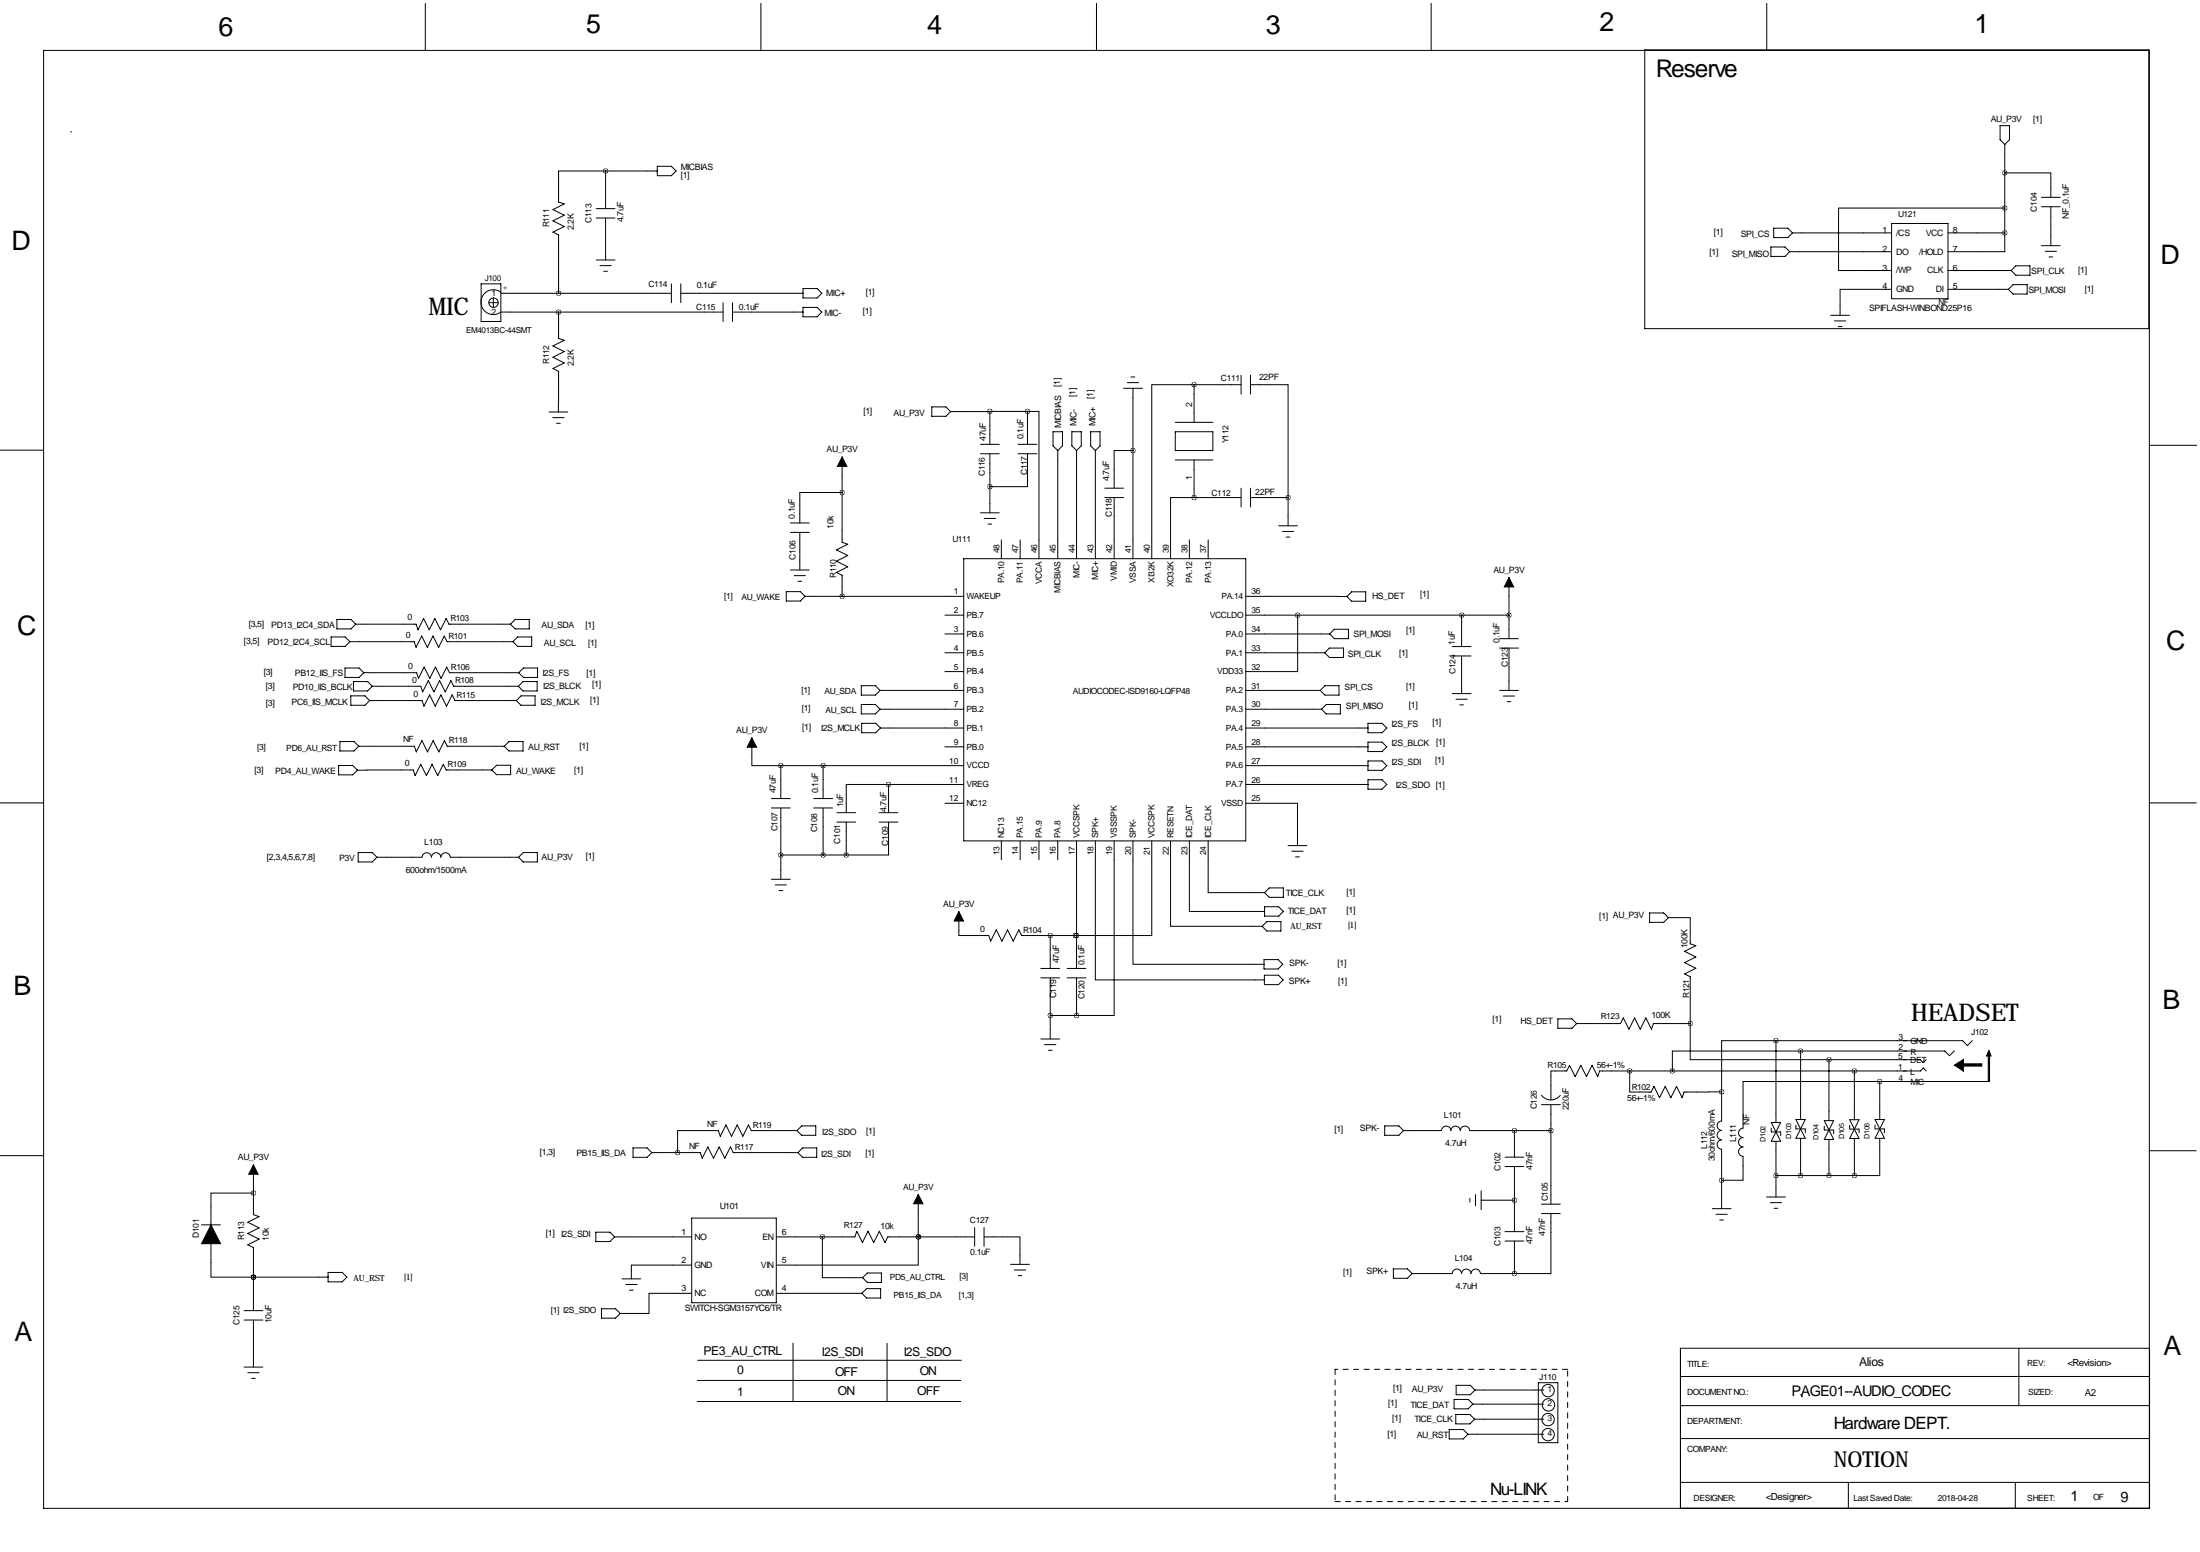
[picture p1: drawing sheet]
<svg xmlns="http://www.w3.org/2000/svg" width="594mm" height="419mm" viewBox="0 0 594 419" stroke-linecap="round" stroke-linejoin="round" font-family="sans-serif">
<g fill="none" stroke="#000" stroke-width=".27">
<path d="M11.8 13.6h568.9v393.7h-568.9zM114.9 .9v12.7M205.6 .9v12.7M296.3 .9v12.7M386.7 .9v12.7M444.4 13.5h136.2v75.2h-136.2zM477.4 .9v12.7M19.1 35.6h.1M540.4 33.9h2.6v3.8l-1.3 1.3-1.3-1.3zM541.7 39v23.9M161.1 58.9h5.1M161.1 56.3h5.1"/>
<path d="M163.6 46.2h-12.7v8.4l1.6 .5-3.1 1.5 3.1 1.5-3.1 1.5 3.1 1.6-3.1 1.5 1.5 .7v15.8M163.6 46.2v10.1M163.6 58.9v11.3M163.6 46.2h14M177.6 44.9h3.8l1.3 1.3-1.3 1.2h-3.8zM541.7 56.2h-44.9v16.9h14.3M541.7 46.7h12.4v6.6M551.6 55.8h5.1M551.6 53.3h5.1M554.1 55.8v10.5M130 76.7h5.3v10.1h-5.3zM135.3 78.9a3.4 3.4 0 0 0-4.5 .4 3.4 3.4 0 0 0 0 4.5 3.4 3.4 0 0 0 4.5 .5"/>
<path d="M135.3 79.2h46.1M161.1 70.2h5.1M162.1 71.7h3.1M163.1 73.3h1M181.4 76.7v5M183.9 79.2h33.1M183.9 76.7v5M217 77.9h3.8l1.2 1.3-1.2 1.3h-3.8zM478.5 66.7h3.8l1.3 1.3-1.3 1.2h-3.8zM479.2 61.6h3.9l1.2 1.3-1.2 1.3h-3.9zM483.6 68h27.5M484.3 62.9h26.8"/>
<path d="M511.1 78.1h-13.9v7M511.1 60.4h15.2v20.3h-15.2zM526.3 62.9h15.4M526.3 78.1h16.3M526.3 73.1h17.1M541.7 62.9v5.1h-15.4M543.9 76.9h3.8v2.5h-3.8l-1.3-1.3zM544.7 71.8h3.8v2.5h-3.8l-1.3-1.2zM551.6 66.3h5.1M552.6 67.9h3.1M553.6 69.4h1M132 81.7h2.6"/>
<path d="M133.3 80.5v2.5M135.3 84.3h60.1M150.9 84.3v7.1l1.6 .5-3.1 1.5 3.1 1.5-3.1 1.6 3.1 1.5-3.1 1.5 1.5 .8v11M195.4 81.7v5.1M197.9 84.3h19.1M197.9 81.7v5.1M217 83h3.8l1.2 1.3-1.2 1.2h-3.8zM494.6 85.1h5.1M495.7 86.7h3M496.7 88.2h1M148.3 111.3h5.1M149.4 112.8h3"/>
<path d="M150.4 114.3h1M251.8 109.9h3.8l1.2 1.3-1.2 1.2h-3.8zM264.9 120h5.1M267.5 111.1l-10.7 .1M267.5 111.1v8.9M267.5 111.1h10.1M275.1 120h5.1M277.6 111.1h3.1v39.8M277.6 111.1v8.9M284.5 116.6h2.6v3.8l-1.3 1.3-1.3-1.3zM289.6 116.6h2.6v3.8l-1.3 1.3-1.3-1.3zM294.7 116.6h2.5v3.8l-1.2 1.3-1.3-1.3z"/>
<path d="M303.6 104.9h5.1M304.6 103.3h3M305.6 101.8h1M306.1 104.9v46M317.6 116.6h10.1v5.1h-10.1zM317.6 114h10.1M322.6 103.9h-11.4v47M322.6 103.9v10.1M322.6 103.9h12.7M335.3 101.3v5.1M337.9 103.9h10.1v30.5M337.9 101.3v5.1"/>
<path d="M-.1 121.6h11.9M227.5 133h-11.4v8.2M227.5 123.4v23.1l1.6 .5-3.1 1.5 3.1 1.5-3.1 1.5 3.1 1.6-3.1 1.5 1.5 .7v5.7M264.9 122.5h5.1M264.9 138.5h5.1M267.5 122.5v16M275.1 122.5h5.1M277.6 122.5v8.9h-10.1M285.8 121.7v29.2M290.9 121.7v29.2M296 121.7v29.2M298.5 134.4h5.1"/>
<path d="M298.5 131.8h5.1M301 134.4v16.5M306.1 121.7h-5.1v10.1M317.6 124.2h10.1M322.6 134.4h-6.3v16.5M322.6 124.2v10.2M322.6 134.4h12.7M335.3 131.8v5.1M337.9 131.8v5.1M337.9 134.4h10.1M348 134.4v7.6M580.8 120.2h12.7"/>
<path d="M212.4 159.8h3.9l1.2 1.2-1.2 1.3h-3.9zM213.6 143.8h5M213.6 141.2h5M213.6 153.9h5M214.6 155.4h3M215.6 157h1M216.1 143.8v10.1M260.4 150.9h76.2v76.2h-76.2zM265.9 140h3.1M267 141.5h1M270.6 145.8v5.1M275.6 145.8v5.1"/>
<path d="M321.4 145.8v5.1M326.4 145.8v5.1M345.5 142h5.1M346.5 143.5h3.1M347.5 145h1M365.2 159.8h3.8v2.6h-3.8l-1.3-1.3zM407.7 156v16.5M89.5 172h3.8l1.2 1.3-1.2 1.2h-3.8zM91 167.3h3.8l1.3 1.3-1.3 1.2h-3.8zM94.5 173.3h17.4l.5 1.5 1.5-3 1.6 3 1.5-3 1.5 3 1.5-3 .8 1.5h17.8M96.1 168.6h16.3l.5 1.5 1.6-3.1 1.5 3.1 1.5-3.1 1.5 3.1 1.5-3.1 .8 1.6h16.6M137.9 168.6l1.3-1.3h3.8v2.5h-3.8z"/>
<path d="M139.9 172h3.8v2.5h-3.8l-1.3-1.2zM217.5 161h42.9M255.3 166.1h5.1M255.3 171.2h5.1M255.3 176.3h5.1M336.6 161l27.3 .1M336.6 166.1h71.1M336.6 171.2h22.7M336.6 176.3h21.3M350.6 166.1v15.3h-14M357.9 176.3l1.3-1.3h3.8v2.5h-3.8zM360.5 169.9h3.8v2.6h-3.8l-1.2-1.3z"/>
<path d="M392.4 177.1h5.1M392.4 174.6h5.1M394.9 177.1v10.2M395 166.1l-.1 8.5M405.2 175h5.1M405.2 172.5h5.1M407.7 175v11.4M93.2 180.4h3.8l1.3 1.3-1.3 1.2h-3.8zM94.8 187.9h3.8l1.3 1.3-1.3 1.2h-3.8zM95.5 184h3.8l1.3 1.3-1.3 1.3h-3.8zM98.3 181.7h14.3l.5 1.5 1.5-3.1 1.5 3.1 1.6-3.1 1.5 3.1 1.5-3.1 .8 1.6h18.7M99.9 189.2h14.1l.6 1.5 1.5-3 1.5 3 1.5-3 1.5 3 1.6-3 .7 1.5h16.6"/>
<path d="M100.6 185.3h13.1l.5 1.5 1.5-3 1.5 3 1.6-3 1.5 3 1.5-3 .8 1.5h17.5M140.2 181.7l1.2-1.3h3.8v2.5h-3.8zM140.8 187.9h3.8v2.5h-3.8l-1.3-1.2zM141.3 184h3.8v2.6h-3.8l-1.2-1.3zM203.1 199.2v7.6h7.9M232.7 185.2h3.8l1.3 1.2-1.3 1.3h-3.8zM232.7 190.2h3.8l1.3 1.3-1.3 1.3h-3.8zM232.8 195.3h3.8l1.3 1.3-1.3 1.3h-3.8zM237.8 186.4h22.6M237.8 191.5h22.6M237.9 196.6h22.5M255.3 181.4h5.1"/>
<path d="M336.6 186.4h20.1M336.6 191.5h20.5M336.6 196.6h33M358 185.2h3.8v2.5h-3.8l-1.3-1.3zM358.3 190.2h3.9v2.6h-3.9l-1.2-1.3zM369.6 195.3h3.8l1.3 1.3-1.3 1.3h-3.8zM392.4 187.3h5.1M393.4 188.8h3M394.4 190.3h1M405.2 186.4h5.1M406.2 188h3M407.2 189.5h1"/>
<path d="M-.1 216.8h11.9M91.5 206.7h3.8l1.3 1.3-1.3 1.2h-3.8zM91.8 200.3h3.9l1.2 1.2-1.2 1.3h-3.9zM96.9 201.5h15.1l.5 1.5 1.5-3 1.5 3 1.5-3 1.6 3 1.5-3 .8 1.5h15.3M132.9 207.9h-12.4l-.7-1.5-1.5 3-1.6-3-1.5 3-1.5-3-1.5 3-.5-1.5-15.1 .1M134.2 206.7h3.8v2.5h-3.8l-1.3-1.3zM136.2 201.5l1.3-1.2h3.8v2.5h-3.8zM208.4 218.2h5.1M208.4 215.6h5.1M211 206.8h49.4M211 206.8v8.8M211 218.2v19.2"/>
<path d="M219.9 218.2h5M219.9 215.6h5M222.4 206.8v8.8M222.4 218.2v12.7M226.1 219.5h5.1M237.5 219.5h5.1M240.1 211.8h-11.4v7.7M240.1 211.8h20.3M240.1 211.8v7.7M255.3 201.7h5.1M255.3 216.9h5.1M336.6 216.9h14v11.4"/>
<path d="M336.6 201.7h33M336.6 206.8h33M336.6 211.8h33M369.6 200.4h3.8l1.3 1.3-1.3 1.2h-3.8zM369.6 205.5h3.8l1.3 1.3-1.3 1.2h-3.8zM369.6 210.6h3.8l1.3 1.2-1.3 1.3h-3.8zM580.7 216.8h12.7M96.8 230.2h3.8l1.3 1.3-1.3 1.3h-3.8zM101.9 231.5h12.1a1.27 1.27 0 0 1 1.3-1.2 1.27 1.27 0 0 1 1.3 1.2 1.27 1.27 0 0 1 1.3-1.2 1.27 1.27 0 0 1 1.2 1.2 1.27 1.27 0 0 1 1.3-1.2 1.27 1.27 0 0 1 1.3 1.2h18.4M141.4 230.2h3.8v2.6h-3.8l-1.3-1.3zM208.4 237.4h5.1M209.4 239h3.1"/>
<path d="M211 230.9h17.7M226.1 222h5.1M228.7 222v8.9M237.5 222h5.1M240.1 222v8.9h-11.4M270.6 227.1v5.1M275.6 227.1v5.1M280.7 227.1v5.1M285.8 227.1v5.1M290.9 227.1v25.5h-.3M296 227.1v37.5h45.6M301 227.1v47.1h-10.1"/>
<path d="M306.1 227.1v33.3h35.4M311.2 227.1v25.5h-20.3M316.3 227.1v23h24.7M321.4 227.1v19h20.3M326.4 227.1v13.9h15.3M343 239.8h3.8v2.5h-3.8l-1.3-1.3zM348 228.3h5.1M349 229.9h3.1M350.1 231.4h1M210.5 240.5h1M259.1 246.2v6.4h8.1l.5 1.6 1.5-3.1 1.5 3.1 1.5-3.1 1.6 3.1 1.5-3.1 .7 1.5h14.9M283.8 252.6v8.9"/>
<path d="M290.9 252.6v8.9M341.5 259.1h3.8l1.3 1.3-1.3 1.3h-3.8zM341.7 244.9h3.8l1.3 1.2-1.3 1.3h-3.8zM342.3 248.9h3.8v2.5h-3.8l-1.3-1.3zM445.7 246.5h3.8l1.3 1.3-1.3 1.3h-3.8zM450.8 247.8h5.9v7.1l1.5 .5-3 1.5 3 1.5-3 1.5 3 1.6-3 1.5 1.5 .8v12.6M281.2 264.1h5.1M281.2 261.5h5.1M283.8 264.1v16.5M283.8 274.2h7.1M288.3 264.1h5.1M288.3 261.5h5.1"/>
<path d="M290.9 264.1v10.1M341.6 263.3h3.8l1.3 1.3-1.3 1.3h-3.8zM420.9 275.1h3.8l1.3 1.3-1.3 1.3h-3.8zM426 276.4h11.8l.8-1.5 1.5 3 1.6-3 1.5 3 1.5-3 1.5 3 .5-1.5h10M456.7 276.4v9.8h37.5M281.2 280.6h5.1M282.2 282.1h3.1M283.3 283.6h1M416.5 295.8a3.2 3.2 0 0 0 5.1 0M416.5 298.3h5.1M419 298.3v26.9M440.3 289.2v5.7h5.8l.8-1.5 1.5 3 1.5-3 1.6 3 1.5-3 1.5 3 .5-1.5 10.2-.1"/>
<path d="M465.2 294.8v7.9a1.27 1.27 0 0 0-1.2 1.3 1.27 1.27 0 0 0 1.2 1.3 1.27 1.27 0 0 0-1.2 1.2 1.27 1.27 0 0 0 1.2 1.3 1.27 1.27 0 0 0-1.2 1.3 1.27 1.27 0 0 0 1.2 1.2v16.1M479.9 281v22.1M479.9 281h-14.7v13.8M479.9 281h50.4l1.3 1.3 1.3-1.3M486.5 283.8v18.5M486.5 283.8h-34.6v5.4M494.2 286.2v16.4M494.2 286.2h24.6l.8 .8 .8-.8M501 289.2v13.2M507.9 292h-36.9v12.6a1.27 1.27 0 0 0-1.3 1.3 1.27 1.27 0 0 0 1.3 1.3 1.27 1.27 0 0 0-1.3 1.3 1.27 1.27 0 0 0 1.3 1.2 1.27 1.27 0 0 0-1.3 1.3 1.27 1.27 0 0 0 1.3 1.3v6.4h-5.8M507.9 292v10.3M520.4 289.2l-.7-.8-.8 .8h-86.7l-.5 1.5-1.5-3-1.5 3-1.6-3-1.5 3-1.5-3-.8 1.5h-4.3v7.8"/>
<path d="M528.1 283.8l-1.4 1.3-1.2-1.3h-39M537.6 284.2v7.8h-29.7M-.1 312.1h11.9M68.5 314.6v13.4l1.5 .5-3 1.5 3 1.6-3 1.5 3 1.5-3 1.5 1.5 .8v17M171 310h3.9l1.2 1.3-1.2 1.2h-3.9zM176.1 311.3h13.1l.5 1.5 1.6-3.1 1.5 3.1 1.5-3.1 1.5 3.1 1.6-3.1 .7 1.6h17.5M215.3 305.3h-12.3l-.8-1.5-1.5 3-1.5-3-1.5 3-1.6-3-1.5 3-.5-1.5h-11v6M215.6 311.3l1.3-1.3h3.8v2.5h-3.8zM216.6 304h3.8v2.6h-3.8l-1.3-1.3zM374.1 304h3.9l1.2 1.3-1.2 1.3h-3.9zM379.2 305.3h10.3a1.27 1.27 0 0 1 1.3-1.2 1.27 1.27 0 0 1 1.2 1.2 1.27 1.27 0 0 1 1.3-1.2 1.27 1.27 0 0 1 1.3 1.2 1.27 1.27 0 0 1 1.2-1.2 1.27 1.27 0 0 1 1.3 1.2h21.9M406.7 315h5"/>
<path d="M406.7 312.5h5M409.2 305.3v7.2M409.2 315v17.6M478.6 303.1l2.5 5.1h-2.5l2.5-5.1zM478.6 304.6v1.1h2.5v1M479.9 308.2v15M479.9 317.4h21.1M485.2 302.3l2.6 5.1h-2.6l2.6-5.1zM485.2 303.8v1.1h2.6v1M486.5 307.4v10M492.9 302.6l2.6 5.1h-2.6l2.6-5.1zM492.9 304.1v1.1h2.6v1"/>
<path d="M494.2 307.7v9.7M499.8 302.4h2.5l-2.5 5h2.5zM499.8 303.9v1h2.5v1M501 307.4v10M506.6 302.3h2.6l-2.6 5.1h2.6zM506.6 303.8v1.1h2.6v1M507.9 307.4v10h-6.9M580.7 310.7h12.7M54.5 330.8h5M57 335.8v9.1h11.5M68.5 322.2h-11.5v8.6M161 332.7h3.8l1.3 1.3-1.3 1.3h-3.8z"/>
<path d="M166.1 334h20.8M186.9 328.9h22.9v22.9h-22.9zM209.8 334h21.2l.5-1.5 1.5 3 1.5-3 1.6 3 1.5-3 1.5 3 .8-1.5h23.4M222.2 334v11h10.9M248.1 334v7.6h-38.3M248.1 334h.1M248.1 322.5v11.5M263.3 331.5v5M265.9 334h9.7v7.4M265.9 331.5v5M397.2 323.6v1M398.7 322.6v3"/>
<path d="M400.2 324.1h9M400.2 321.6v5M406.7 335.1h5M406.7 332.6h5M409.2 335.1v8.8M416.5 327.7h5.1M416.5 325.2h5.1M419 327.7v16.2h-9.8M462.6 326.4h5.1M463.7 327.9h3M464.7 329.4h1M477.3 323.2h5.1"/>
<path d="M478.3 324.8h3.1M479.3 326.3h1.1M65.9 356.5h5.1M65.9 353.9h5.1M68.5 344.9h.1M68.5 356.5v12.7M68.5 344.9h20.1M88.6 343.6h3.9l1.2 1.3-1.2 1.3h-3.9zM162.5 353.4h3.8l1.3 1.3-1.3 1.3h-3.8zM168 345.3h5.1M169.1 346.9h3M170.1 348.4h1"/>
<path d="M186.9 349.2h-11.5v5.5h-7.8M186.9 341.6h-16.3v3.7M209.8 349.2h23.1M234.1 348h3.8v2.5h-3.8l-1.2-1.3zM234.3 343.8h3.9v2.5h-3.9l-1.2-1.3zM273 341.4h5.1M274.1 343h3M275.1 344.5h1M376.5 342.6h3.8l1.3 1.3-1.3 1.3h-3.8zM381.6 343.9h10.8a1.27 1.27 0 0 1 1.3-1.2 1.27 1.27 0 0 1 1.2 1.2 1.27 1.27 0 0 1 1.3-1.2 1.27 1.27 0 0 1 1.3 1.2 1.27 1.27 0 0 1 1.2-1.2 1.27 1.27 0 0 1 1.3 1.2h9.2M65.9 369.2h5.1M67 370.7h3"/>
<path d="M68 372.2h1M188.4 378.5h71.2M188.4 372.8h71.2M188.5 367.3h71.2M214.3 362.7v15.8M239.7 362.8v15.7M392.9 377.9h3.8l1.3 1.3-1.3 1.2h-3.8zM393.4 374.1h3.9l1.2 1.3-1.2 1.2h-3.9zM398 379.2h19.1M398.5 375.4h18.6M415.6 373.4h5.3v16.2h-5.3zM454.1 371.7h126.7"/>
<path d="M454.1 379.6h126.7M454.1 364.1h126.7v43.2h-126.7zM486.5 376.6h.1M545.5 364.1v15.5M391.6 386h3.8l1.2 1.3-1.2 1.3h-3.8zM393.3 382h3.9l1.2 1.2-1.2 1.3h-3.9zM396.6 387.3h20.5M398.4 383.2h18.7M454.1 388.5h126.7M454 400.3h126.8M499.4 400.4v6.9M544.5 400.4v6.9"/>
<circle cx="126.3" cy="81.2" r=".05"/>
<circle cx="133.3" cy="81.7" r="1.27"/>
<circle cx="418.3" cy="375.5" r="1.68"/>
<circle cx="418.4" cy="379.4" r="1.68"/>
<circle cx="418.3" cy="387.4" r="1.68"/>
<circle cx="418.3" cy="383.3" r="1.68"/>
</g>
<circle cx="486.8" cy="377.1" r=".15" fill="#000"/>
<path d="M360.7 369.8v35.7M423.6 369.8h-62.9M360.7 405.5h62.9M423.6 405.5v-35.7" fill="none" stroke="#000" stroke-width=".27" stroke-dasharray="1.4 1.4"/>
<path d="M227.5 123.4l1.3 2.5h-2.5zM407.7 156l1.3 2.5h-2.5zM203.1 199.2l1.3 2.6h-2.5zM259.1 246.2l1.2 2.5h-2.5zM529.4 287.5l.7-.7v.5h5.4v.6h-5.3v.4zM528.1 287.6l2.4-1.5v3.2zM537.4 283.7l.6 1.4h-1.2zM537.2 284.3h.4v7.7h-.4zM68.5 314.6l1.2 2.5h-2.5zM57 330.8l2.6 5h-5.1zM248.1 322.5l1.3 2.6h-2.6z" fill="#000" stroke="#000" stroke-width=".27"/>
<path d="M227.5 133a.05 .05 0 0 0 .1 0 .05 .05 0 0 0-.1 0zM210.9 206.8a.05 .05 0 0 0 .1 0 .05 .05 0 0 0-.1 0zM210.9 230.9a.05 .05 0 0 0 .1 0 .05 .05 0 0 0-.1 0zM240 211.8a.05 .05 0 0 0 .1 0 .05 .05 0 0 0-.1 0zM228.6 230.9a.05 .05 0 0 0 .1 0 .05 .05 0 0 0-.1 0zM322.6 103.9a.05 .05 0 0 0 .1 0 .05 .05 0 0 0-.1 0zM322.6 134.4a.05 .05 0 0 0 .1 0 .05 .05 0 0 0-.1 0zM348 134.4a.05 .05 0 0 0 .1 0 .05 .05 0 0 0-.1 0zM163.6 46.2a.05 .05 0 0 0 .1 0 .05 .05 0 0 0-.1 0zM277.6 111.1a.05 .05 0 0 0 .1 0 .05 .05 0 0 0-.1 0zM267.4 111.1a.05 .05 0 0 0 .1 0 .05 .05 0 0 0-.1 0zM267.4 131.4a.05 .05 0 0 0 .1 0 .05 .05 0 0 0-.1 0zM306.1 121.7a.05 .05 0 0 0 .1 0 .05 .05 0 0 0-.1 0zM283.7 252.6a.05 .05 0 0 0 .1 0 .05 .05 0 0 0-.1 0zM283.7 274.2a.05 .05 0 0 0 .1 0 .05 .05 0 0 0-.1 0zM290.8 274.2a.05 .05 0 0 0 .1 0 .05 .05 0 0 0-.1 0zM407.7 166.1a.05 .05 0 0 0 .1 0 .05 .05 0 0 0-.1 0zM227.5 161a.05 .05 0 0 0 .1 0 .05 .05 0 0 0-.1 0zM290.8 252.6a.05 .05 0 0 0 .1 0 .05 .05 0 0 0-.1 0zM290.5 252.6a.05 .05 0 0 0 .1 0 .05 .05 0 0 0-.1 0zM394.9 166.1a.05 .05 0 0 0 .1 0 .05 .05 0 0 0-.1 0zM350.6 166.1a.05 .05 0 0 0 .1 0 .05 .05 0 0 0-.1 0zM541.6 62.9a.05 .05 0 0 0 .1 0 .05 .05 0 0 0-.1 0zM541.6 46.7a.05 .05 0 0 0 .1 0 .05 .05 0 0 0-.1 0zM409.1 305.3a.05 .05 0 0 0 .1 0 .05 .05 0 0 0-.1 0zM409.1 343.9a.05 .05 0 0 0 .1 0 .05 .05 0 0 0-.1 0zM409.1 324.1a.05 .05 0 0 0 .1 0 .05 .05 0 0 0-.1 0zM68.4 344.9a.05 .05 0 0 0 .1 0 .05 .05 0 0 0-.1 0zM68.4 344.9a.05 .05 0 0 0 .1 0 .05 .05 0 0 0-.1 0zM68.4 322.2a.05 .05 0 0 0 .1 0 .05 .05 0 0 0-.1 0zM440.3 289.2a.05 .05 0 0 0 .1 0 .05 .05 0 0 0-.1 0zM419 305.3a.05 .05 0 0 0 .1 0 .05 .05 0 0 0-.1 0zM183 311.3a.05 .05 0 0 0 .1 0 .05 .05 0 0 0-.1 0zM248.1 334a.05 .05 0 0 0 .1 0 .05 .05 0 0 0-.1 0zM248.1 334a.05 .05 0 0 0 .1 0 .05 .05 0 0 0-.1 0zM456.6 276.4a.05 .05 0 0 0 .1 0 .05 .05 0 0 0-.1 0zM479.8 281a.05 .05 0 0 0 .1 0 .05 .05 0 0 0-.1 0zM486.5 283.8a.05 .05 0 0 0 .1 0 .05 .05 0 0 0-.1 0zM494.1 286.2a.05 .05 0 0 0 .1 0 .05 .05 0 0 0-.1 0zM501 289.2a.05 .05 0 0 0 .1 0 .05 .05 0 0 0-.1 0zM479.8 317.4a.05 .05 0 0 0 .1 0 .05 .05 0 0 0-.1 0zM486.5 317.4a.05 .05 0 0 0 .1 0 .05 .05 0 0 0-.1 0zM501 317.4a.05 .05 0 0 0 .1 0 .05 .05 0 0 0-.1 0zM494.1 317.4a.05 .05 0 0 0 .1 0 .05 .05 0 0 0-.1 0zM541.6 56.2a.05 .05 0 0 0 .1 0 .05 .05 0 0 0-.1 0zM451.8 289.2a.05 .05 0 0 0 .1 0 .05 .05 0 0 0-.1 0zM465.1 294.8a.05 .05 0 0 0 .1 0 .05 .05 0 0 0-.1 0zM465.1 318.7a.05 .05 0 0 0 .1 0 .05 .05 0 0 0-.1 0zM150.9 79.2a.05 .05 0 0 0 .1 0 .05 .05 0 0 0-.1 0zM150.9 84.3a.05 .05 0 0 0 .1 0 .05 .05 0 0 0-.1 0z" fill="#000" stroke="#000" stroke-width="1.3"/>
<g font-size="7.3">
<text x="59" y="9.8">6</text>
<text x="158.3" y="8.8">5</text>
<text x="250.5" y="9.3">4</text>
<text x="342" y="9.3">3</text>
<text x="432.2" y="8.3">2</text>
<text x="533.5" y="8.8">1</text>
<text x="3.1" y="67.5">D</text>
<text x="583.8" y="71.3">D</text>
<text x="4.7" y="171.6">C</text>
<text x="585.3" y="175.4">C</text>
<text x="3.7" y="268.6">B</text>
<text x="584.3" y="272.4">B</text>
<text x="3.9" y="362.1">A</text>
<text x="584.6" y="365.9">A</text>
</g>
<g font-size="6.6">
<text x="447.4" y="20.7">Reserve</text>
<text x="115.8" y="85">MIC</text>
<text x="516.4" y="275.8">HEADSET</text>
</g>
<text font-size="5.9" x="495.5" y="396.1">NOTION</text>
<g font-size="4.6">
<text x="495.5" y="385.9">Hardware DEPT.</text>
<text x="402.6" y="403.7">Nu-LINK</text>
</g>
<g font-size="4">
<text x="484.1" y="377.1">PAGE01--AUDIO_CODEC</text>
<text x="559.5" y="405.3">1</text>
<text x="572.9" y="405.5">9</text>
</g>
<g font-size="3.3">
<text x="190.1" y="365.9">PE3_AU_CTRL</text>
<text x="199.2" y="371">0</text>
<text x="222.1" y="366.2">I2S_SDI</text>
<text x="225.7" y="371.5">OFF</text>
<text x="244.2" y="366.2">I2S_SDO</text>
<text x="248.5" y="371.2">ON</text>
<text x="502.3" y="369">Alios</text>
<text x="199.2" y="377">1</text>
<text x="226.4" y="376.8">ON</text>
<text x="247.9" y="376.8">OFF</text>
</g>
<g font-size="2.6">
<text x="558.7" y="368.8">&lt;Revision&gt;</text>
<text x="563.3" y="376.9">A2</text>
<text x="477.1" y="405.1">&lt;Designer&gt;</text>
</g>
<g font-size="2.4">
<text x="537.9" y="33">AU_P3V</text>
<text x="549.4" y="32.8">[1]</text>
<text x="183.9" y="45.9">MICBIAS</text>
<text x="183.9" y="48">[1]</text>
<text x="559" y="59.1" transform="rotate(-90 559 59.1)">NF_0.1uF</text>
<text x="155" y="62.1" transform="rotate(-90 155 62.1)">2.2K</text>
<text x="168.5" y="60.1" transform="rotate(-90 168.5 60.1)">4.7uF</text>
<text x="463.1" y="63.5">[1]</text>
<text x="470.3" y="64">SPI_CS</text>
<text x="508.6" y="62.9">1</text>
<text x="512.4" y="63.7">/CS</text>
<text x="520.3" y="63.7">VCC</text>
<text x="527.6" y="62.9">8</text>
<text x="461.9" y="68.9">[1]</text>
<text x="467.9" y="69.3">SPI_MISO</text>
<text x="508.6" y="68">2</text>
<text x="512.4" y="68.8">DO</text>
<text x="518.5" y="68.8">/HOLD</text>
<text x="527.6" y="68">7</text>
<text x="188.2" y="77.7">0.1uF</text>
<text x="508.6" y="73.1">3</text>
<text x="512.4" y="73.8">/WP</text>
<text x="520.7" y="73.8">CLK</text>
<text x="527.6" y="73.1">6</text>
<text x="548.8" y="74.1">SPI_CLK</text>
<text x="561.5" y="73.8">[1]</text>
<text x="132.8" y="80">1</text>
<text x="199.7" y="83.8">0.1uF</text>
<text x="223.3" y="80">MIC+</text>
<text x="233.9" y="79.6">[1]</text>
<text x="505" y="83.9">SPIFLASH-WINBOND25P16</text>
<text x="508.6" y="78.1">4</text>
<text x="512.4" y="78.9">GND</text>
<text x="523" y="78.9">DI</text>
<text x="527.6" y="78.1">5</text>
<text x="548.1" y="79.2">SPI_MOSI</text>
<text x="563.3" y="78.7">[1]</text>
<text x="132.8" y="85.1">2</text>
<text x="222.8" y="85.3">MIC-</text>
<text x="233.2" y="84.9">[1]</text>
<text x="155" y="99" transform="rotate(-90 155 99)">2.2K</text>
<text x="286.4" y="104.4" transform="rotate(-90 286.4 104.4)">[1]</text>
<text x="290.6" y="107.2" transform="rotate(-90 290.6 107.2)">[1]</text>
<text x="295.4" y="107.7" transform="rotate(-90 295.4 107.7)">[1]</text>
<text x="340.2" y="102.6">22PF</text>
<text x="233.3" y="111.9">[1]</text>
<text x="241.4" y="112.4">AU_P3V</text>
<text x="322.1" y="110" transform="rotate(-90 322.1 110)">2</text>
<text x="266.4" y="119.1" transform="rotate(-90 266.4 119.1)">47uF</text>
<text x="276.6" y="118.6" transform="rotate(-90 276.6 118.6)">0.1uF</text>
<text x="286.7" y="115.6" transform="rotate(-90 286.7 115.6)">MICBIAS</text>
<text x="290.9" y="115.1" transform="rotate(-90 290.9 115.1)">MIC-</text>
<text x="296" y="115.1" transform="rotate(-90 296 115.1)">MIC+</text>
<text x="223.3" y="122.1">AU_P3V</text>
<text x="299.7" y="129.9" transform="rotate(-90 299.7 129.9)">4.7uF</text>
<text x="322.1" y="129.5" transform="rotate(-90 322.1 129.5)">1</text>
<text x="339.2" y="133.6">22PF</text>
<text x="214.8" y="140.1" transform="rotate(-90 214.8 140.1)">0.1uF</text>
<text x="225.2" y="142.8" transform="rotate(-90 225.2 142.8)">10k</text>
<text x="403.5" y="154.7">AU_P3V</text>
<text x="370.8" y="161.8">HS_DET</text>
<text x="383.7" y="161.3">[1]</text>
<text x="110.1" y="167.5">0</text>
<text x="65.9" y="173.9">[3,5]</text>
<text x="67.2" y="169.3">[3,5]</text>
<text x="73.3" y="169.7">PD13_I2C4_SDA</text>
<text x="109.6" y="172.3">0</text>
<text x="146.3" y="169.7">AU_SDA</text>
<text x="158.2" y="169.5">[1]</text>
<text x="365.7" y="171.9">SPI_MOSI</text>
<text x="379.9" y="170.9">[1]</text>
<text x="405.1" y="173.6" transform="rotate(-90 405.1 173.6)">0.1uF</text>
<text x="72.3" y="174.2">PD12_I2C4_SCL</text>
<text x="147" y="174.5">AU_SCL</text>
<text x="158.9" y="174.4">[1]</text>
<text x="364.2" y="177.3">SPI_CLK</text>
<text x="378" y="177">[1]</text>
<text x="393.1" y="174.1" transform="rotate(-90 393.1 174.1)">1uF</text>
<text x="71.2" y="182.3">[3]</text>
<text x="71.9" y="186">[3]</text>
<text x="79.7" y="182.6">PB12_IIS_FS</text>
<text x="110.3" y="180.7">0</text>
<text x="111.4" y="184.3">0</text>
<text x="146.6" y="182.6">I2S_FS</text>
<text x="146.8" y="186">I2S_BLCK</text>
<text x="158.5" y="182.4">[1]</text>
<text x="160" y="185.5">[1]</text>
<text x="71.9" y="190.6">[3]</text>
<text x="78.8" y="190.2">PC6_IIS_MCLK</text>
<text x="79.1" y="186.4">PD10_IIS_BCLK</text>
<text x="111.8" y="188.2">0</text>
<text x="146" y="190.2">I2S_MCLK</text>
<text x="159.5" y="189.8">[1]</text>
<text x="363.7" y="191.5">SPI_MISO</text>
<text x="380.7" y="191.3">[1]</text>
<text x="198.9" y="198">AU_P3V</text>
<text x="216.7" y="197">[1]</text>
<text x="221.9" y="197.4">I2S_MCLK</text>
<text x="376" y="196.3">I2S_FS</text>
<text x="387" y="195.8">[1]</text>
<text x="142.7" y="202.6">AU_RST</text>
<text x="156.6" y="202.3">[1]</text>
<text x="376" y="201.4">I2S_BLCK</text>
<text x="388.1" y="201.2">[1]</text>
<text x="68.8" y="208.8">[3]</text>
<text x="74.4" y="209">PD4_AU_WAKE</text>
<text x="109.4" y="206.9">0</text>
<text x="139.4" y="209">AU_WAKE</text>
<text x="155.2" y="208.8">[1]</text>
<text x="376" y="206.5">I2S_SDI</text>
<text x="387.8" y="206">[1]</text>
<text x="209.7" y="214.2" transform="rotate(-90 209.7 214.2)">47uF</text>
<text x="221" y="214.2" transform="rotate(-90 221 214.2)">0.1uF</text>
<text x="377.1" y="212.8">I2S_SDO [1]</text>
<text x="227.8" y="217.9" transform="rotate(-90 227.8 217.9)">1uF</text>
<text x="239.5" y="219.3" transform="rotate(-90 239.5 219.3)">4.7uF</text>
<text x="72.1" y="232.2">[2,3,4,5,6,7,8]</text>
<text x="91.6" y="232.5">P3V</text>
<text x="114.6" y="228.2">L103</text>
<text x="146.4" y="232.2">AU_P3V</text>
<text x="158.3" y="232">[1]</text>
<text x="109.6" y="235.6">600ohm/1500mA</text>
<text x="254.9" y="244.9">AU_P3V</text>
<text x="347.4" y="242.1">TICE_CLK</text>
<text x="363.8" y="241.6">[1]</text>
<text x="264.9" y="251.6">0</text>
<text x="347.9" y="246.9">TICE_DAT</text>
<text x="363.8" y="246.4">[1]</text>
<text x="432.1" y="248.1">[1] AU_P3V</text>
<text x="455.9" y="256" transform="rotate(-90 455.9 256)">100K</text>
<text x="286.2" y="260.1" transform="rotate(-90 286.2 260.1)">47uF</text>
<text x="293" y="260.6" transform="rotate(-90 293 260.6)">0.1uF</text>
<text x="348.4" y="260.9">SPK-</text>
<text x="361.4" y="260.9">[1]</text>
<text x="348.3" y="265.6">SPK+</text>
<text x="361.6" y="265.6">[1]</text>
<text x="403.3" y="275.9">[1]</text>
<text x="446.2" y="274.8">100K</text>
<text x="410.8" y="276.4">HS_DET</text>
<text x="431.4" y="288.3">56+-1%</text>
<text x="423.9" y="299.8" transform="rotate(-90 423.9 299.8)">220uF</text>
<text x="439.6" y="297.3">56+-1%</text>
<text x="360.6" y="305.6">[1]</text>
<text x="367.5" y="305.3">SPK-</text>
<text x="472.8" y="303.7" transform="rotate(-90 472.8 303.7)">NF</text>
<text x="145.8" y="311.9">[1,3]</text>
<text x="222.1" y="306.4">I2S_SDO</text>
<text x="234.1" y="306.2">[1]</text>
<text x="390.5" y="309.4">4.7uH</text>
<text x="469.1" y="308.5" transform="rotate(-90 469.1 308.5)">L111</text>
<text x="64.3" y="313.3">AU_P3V</text>
<text x="155.7" y="312.2">PB15_IIS_DA</text>
<text x="221.9" y="312.5">I2S_SDI</text>
<text x="233.8" y="312.3">[1]</text>
<text x="414.1" y="315.9" transform="rotate(-90 414.1 315.9)">47nF</text>
<text x="463.4" y="313.6" transform="rotate(-90 463.4 313.6)">30ohm/600mA</text>
<text x="194.5" y="326.4">U101</text>
<text x="72.6" y="335.1" transform="rotate(-90 72.6 335.1)">10k</text>
<text x="147.5" y="333.8">[1]</text>
<text x="151.6" y="334">I2S_SDI</text>
<text x="184.1" y="333.5">1</text>
<text x="187.7" y="334.8">NO</text>
<text x="206" y="334.8">EN</text>
<text x="211.3" y="333.5">6</text>
<text x="237.9" y="332">10k</text>
<text x="417.5" y="333.7" transform="rotate(-90 417.5 333.7)">47nF</text>
<text x="184.1" y="341.1">2</text>
<text x="211.3" y="341.1">5</text>
<text x="262.2" y="338.9">0.1uF</text>
<text x="414.1" y="336" transform="rotate(-90 414.1 336)">47nF</text>
<text x="187.7" y="342.4">GND</text>
<text x="205.6" y="342.4">VIN</text>
<text x="362.9" y="344.2">[1]</text>
<text x="369.3" y="343.9">SPK+</text>
<text x="184.1" y="348.7">3</text>
<text x="187.7" y="350">NC</text>
<text x="204" y="350">COM</text>
<text x="211.3" y="348.7">4</text>
<text x="393.4" y="348">4.7uH</text>
<text x="73.4" y="357.4" transform="rotate(-90 73.4 357.4)">10uF</text>
<text x="185" y="354.1">SWITCH-SGM3157YC6/TR</text>
<text x="376.4" y="375.6">[1]</text>
<text x="381.5" y="376">AU_P3V</text>
<text x="375.1" y="379.7">[1]</text>
<text x="376.2" y="383.6">[1]</text>
<text x="381.1" y="380.1">TICE_DAT</text>
<text x="374.9" y="388">[1]</text>
<text x="382.2" y="384">TICE_CLK</text>
<text x="382.8" y="388.4">AU_RST</text>
</g>
<g font-size="2.3">
<text x="512.9" y="58.6">U121</text>
<text x="550.3" y="57.1" transform="rotate(-90 550.3 57.1)">C104</text>
<text x="148.4" y="61.4" transform="rotate(-90 148.4 61.4)">R111</text>
<text x="159.8" y="60.2" transform="rotate(-90 159.8 60.2)">C113</text>
<text x="175.2" y="77.6">C114</text>
<text x="188.1" y="83.7">C115</text>
<text x="148.4" y="98.2" transform="rotate(-90 148.4 98.2)">R112</text>
<text x="329.9" y="102.8">C111</text>
<text x="331.9" y="119.7" transform="rotate(-90 331.9 119.7)">Y112</text>
<text x="266.1" y="128.6" transform="rotate(-90 266.1 128.6)">C116</text>
<text x="277.5" y="128.4" transform="rotate(-90 277.5 128.4)">C117</text>
<text x="327.3" y="134.1">C112</text>
<text x="300.4" y="139.7" transform="rotate(-90 300.4 139.7)">C118</text>
<text x="257.4" y="146.3">U111</text>
<text x="270.1" y="149.4" transform="rotate(-90 270.1 149.4)">48</text>
<text x="275.1" y="149.4" transform="rotate(-90 275.1 149.4)">47</text>
<text x="280.2" y="149.4" transform="rotate(-90 280.2 149.4)">46</text>
<text x="285.3" y="149.4" transform="rotate(-90 285.3 149.4)">45</text>
<text x="290.4" y="149.4" transform="rotate(-90 290.4 149.4)">44</text>
<text x="295.5" y="149.4" transform="rotate(-90 295.5 149.4)">43</text>
<text x="300.5" y="149.4" transform="rotate(-90 300.5 149.4)">42</text>
<text x="305.6" y="149.4" transform="rotate(-90 305.6 149.4)">41</text>
<text x="310.7" y="149.4" transform="rotate(-90 310.7 149.4)">40</text>
<text x="315.8" y="149.4" transform="rotate(-90 315.8 149.4)">39</text>
<text x="320.9" y="149.4" transform="rotate(-90 320.9 149.4)">38</text>
<text x="325.9" y="149.4" transform="rotate(-90 325.9 149.4)">37</text>
<text x="215" y="151.1" transform="rotate(-90 215 151.1)">C106</text>
<text x="291.6" y="156" transform="rotate(-90 291.6 156)">MIC-</text>
<text x="195.7" y="161.7">[1]</text>
<text x="225.9" y="156" transform="rotate(-90 225.9 156)">R110</text>
<text x="257.7" y="160.5">1</text>
<text x="261.2" y="161.8">WAKEUP</text>
<text x="271.3" y="157.4" transform="rotate(-90 271.3 157.4)">PA.10</text>
<text x="276.4" y="157.4" transform="rotate(-90 276.4 157.4)">PA.11</text>
<text x="281.5" y="157.7" transform="rotate(-90 281.5 157.7)">VCCA</text>
<text x="286.6" y="160.1" transform="rotate(-90 286.6 160.1)">MICBIAS</text>
<text x="296.7" y="156.5" transform="rotate(-90 296.7 156.5)">MIC+</text>
<text x="301.8" y="156.8" transform="rotate(-90 301.8 156.8)">VMID</text>
<text x="306.9" y="157.4" transform="rotate(-90 306.9 157.4)">VSSA</text>
<text x="312" y="157.3" transform="rotate(-90 312 157.3)">XI32K</text>
<text x="317" y="158.5" transform="rotate(-90 317 158.5)">XO32K</text>
<text x="322.1" y="157.4" transform="rotate(-90 322.1 157.4)">PA.12</text>
<text x="327.2" y="157.4" transform="rotate(-90 327.2 157.4)">PA.13</text>
<text x="330" y="161.8">PA.14</text>
<text x="338.1" y="160.5">36</text>
<text x="121.7" y="167.7">R103</text>
<text x="200.4" y="162">AU_WAKE</text>
<text x="257.7" y="165.6">2</text>
<text x="261.2" y="166.9">PB.7</text>
<text x="326.9" y="166.9">VCCLDO</text>
<text x="338.1" y="165.6">35</text>
<text x="121.2" y="172.5">R101</text>
<text x="257.7" y="170.7">3</text>
<text x="261.2" y="172">PB.6</text>
<text x="331.2" y="172">PA.0</text>
<text x="338.1" y="170.7">34</text>
<text x="257.7" y="175.8">4</text>
<text x="261.2" y="177">PB.5</text>
<text x="331.2" y="177">PA.1</text>
<text x="338.1" y="175.8">33</text>
<text x="121.9" y="180.8">R106</text>
<text x="123" y="184.5">R108</text>
<text x="257.7" y="180.8">5</text>
<text x="257.7" y="185.9">6</text>
<text x="261.2" y="182.1">PB.4</text>
<text x="328.9" y="182.1">VDD33</text>
<text x="338.1" y="180.8">32</text>
<text x="338.1" y="185.9">31</text>
<text x="393.3" y="181.9" transform="rotate(-90 393.3 181.9)">C124</text>
<text x="407.4" y="180.1" transform="rotate(-90 407.4 180.1)">C123</text>
<text x="123.3" y="188.4">R115</text>
<text x="216.6" y="187.2">[1]</text>
<text x="222.8" y="187.5">AU_SDA</text>
<text x="257.7" y="191">7</text>
<text x="261.2" y="187.2">PB.3</text>
<text x="289.9" y="187.5">AUDIOCODEC-ISD9160-LQFP48</text>
<text x="331.2" y="187.2">PA.2</text>
<text x="338.1" y="191">30</text>
<text x="363.3" y="186.4">SPI_CS</text>
<text x="380" y="186.1">[1]</text>
<text x="216.7" y="192">[1]</text>
<text x="223" y="192.5">AU_SCL</text>
<text x="257.7" y="196.1">8</text>
<text x="261.2" y="192.3">PB.2</text>
<text x="261.2" y="197.4">PB.1</text>
<text x="331.2" y="192.3">PA.3</text>
<text x="331.2" y="197.4">PA.4</text>
<text x="338.1" y="196.1">29</text>
<text x="69.5" y="202.5">[3]</text>
<text x="77.4" y="202.9">PD6_AU_RST</text>
<text x="108.9" y="200.5">NF</text>
<text x="121.2" y="200.7">R118</text>
<text x="257.7" y="201.2">9</text>
<text x="261.2" y="202.4">PB.0</text>
<text x="331.2" y="202.4">PA.5</text>
<text x="338.1" y="201.2">28</text>
<text x="120.9" y="207.1">R109</text>
<text x="256.5" y="206.2">10</text>
<text x="261.2" y="207.5">VCCD</text>
<text x="331.2" y="207.5">PA.6</text>
<text x="338.1" y="206.2">27</text>
<text x="256.5" y="211.3">11</text>
<text x="261.2" y="212.6">VREG</text>
<text x="331.2" y="212.6">PA.7</text>
<text x="338.1" y="211.3">26</text>
<text x="256.5" y="216.4">12</text>
<text x="261.2" y="217.7">NC12</text>
<text x="329.9" y="217.7">VSSD</text>
<text x="338.1" y="216.4">25</text>
<text x="210.1" y="224.5" transform="rotate(-90 210.1 224.5)">C107</text>
<text x="220.8" y="224.8" transform="rotate(-90 220.8 224.8)">C108</text>
<text x="227" y="227.8" transform="rotate(-90 227 227.8)">C101</text>
<text x="271.3" y="226.3" transform="rotate(-90 271.3 226.3)">NC13</text>
<text x="276.4" y="226.3" transform="rotate(-90 276.4 226.3)">PA.15</text>
<text x="281.5" y="226.3" transform="rotate(-90 281.5 226.3)">PA.9</text>
<text x="286.6" y="226.3" transform="rotate(-90 286.6 226.3)">PA.8</text>
<text x="291.6" y="226.3" transform="rotate(-90 291.6 226.3)">VCCSPK</text>
<text x="296.7" y="226.3" transform="rotate(-90 296.7 226.3)">SPK+</text>
<text x="301.8" y="226.3" transform="rotate(-90 301.8 226.3)">VSSSPK</text>
<text x="306.9" y="226.3" transform="rotate(-90 306.9 226.3)">SPK-</text>
<text x="312" y="226.3" transform="rotate(-90 312 226.3)">VCCSPK</text>
<text x="317" y="226.3" transform="rotate(-90 317 226.3)">RESETN</text>
<text x="322.1" y="226.3" transform="rotate(-90 322.1 226.3)">ICE_DAT</text>
<text x="327.2" y="226.3" transform="rotate(-90 327.2 226.3)">ICE_CLK</text>
<text x="240" y="228.3" transform="rotate(-90 240 228.3)">C109</text>
<text x="270.1" y="231" transform="rotate(-90 270.1 231)">13</text>
<text x="275.1" y="231" transform="rotate(-90 275.1 231)">14</text>
<text x="280.2" y="231" transform="rotate(-90 280.2 231)">15</text>
<text x="285.3" y="231" transform="rotate(-90 285.3 231)">16</text>
<text x="290.4" y="231" transform="rotate(-90 290.4 231)">17</text>
<text x="295.5" y="231" transform="rotate(-90 295.5 231)">18</text>
<text x="300.5" y="231" transform="rotate(-90 300.5 231)">19</text>
<text x="305.6" y="231" transform="rotate(-90 305.6 231)">20</text>
<text x="310.7" y="231" transform="rotate(-90 310.7 231)">21</text>
<text x="315.8" y="231" transform="rotate(-90 315.8 231)">22</text>
<text x="320.9" y="231" transform="rotate(-90 320.9 231)">23</text>
<text x="325.9" y="231" transform="rotate(-90 325.9 231)">24</text>
<text x="276.4" y="251.8">R104</text>
<text x="348.7" y="251">AU_RST</text>
<text x="364.2" y="250.7">[1]</text>
<text x="285.4" y="269.6" transform="rotate(-90 285.4 269.6)">C119</text>
<text x="293" y="269.9" transform="rotate(-90 293 269.9)">C120</text>
<text x="456.4" y="269.4" transform="rotate(-90 456.4 269.4)">R121</text>
<text x="432.5" y="275.3">R123</text>
<text x="513" y="280.8">3</text>
<text x="532.6" y="279.4">J102</text>
<text x="512.9" y="285.9">5</text>
<text x="513" y="283.6">2</text>
<text x="516.1" y="287.2">DET</text>
<text x="516.2" y="282">GND</text>
<text x="516.2" y="284.8">R</text>
<text x="418.2" y="288.3">R105</text>
<text x="512.9" y="289">1</text>
<text x="513" y="291.8">4</text>
<text x="516.1" y="290.2">L</text>
<text x="516.2" y="293.1">MIC</text>
<text x="415.2" y="299.6" transform="rotate(-90 415.2 299.6)">C126</text>
<text x="440.9" y="294.4">R102</text>
<text x="191" y="304.3">NF</text>
<text x="203.4" y="304.5">R119</text>
<text x="390.2" y="302">L101</text>
<text x="186.2" y="310.2">NF</text>
<text x="198.5" y="310.4">R117</text>
<text x="461.3" y="310.2" transform="rotate(-90 461.3 310.2)">L112</text>
<text x="405.4" y="316.3" transform="rotate(-90 405.4 316.3)">C102</text>
<text x="244" y="321.3">AU_P3V</text>
<text x="418.2" y="324.4" transform="rotate(-90 418.2 324.4)">C105</text>
<text x="53.7" y="334.3" transform="rotate(-90 53.7 334.3)">D101</text>
<text x="65.9" y="334.8" transform="rotate(-90 65.9 334.8)">R113</text>
<text x="228" y="331.7">R127</text>
<text x="262" y="330.2">C127</text>
<text x="393.1" y="340.6">L104</text>
<text x="405.4" y="336.4" transform="rotate(-90 405.4 336.4)">C103</text>
<text x="95.5" y="345.8">AU_RST</text>
<text x="109.2" y="345.6">[1]</text>
<text x="240.4" y="345.6">PD5_AU_CTRL</text>
<text x="259.2" y="345.3">[3]</text>
<text x="241.5" y="350.5">PB15_IIS_DA</text>
<text x="259.1" y="350.5">[1,3]</text>
<text x="64.7" y="357.8" transform="rotate(-90 64.7 357.8)">C125</text>
<text x="148.8" y="354.4">[1] I2S_SDO</text>
<text x="455.8" y="369.2">TITLE:</text>
<text x="547.8" y="368.9">REV:</text>
<text x="415.9" y="372.6">J110</text>
<text x="418.1" y="375.9">1</text>
<text x="455.8" y="376.8">DOCUMENT NO.:</text>
<text x="548" y="376.8">SIZED:</text>
<text x="418.1" y="379.7">2</text>
<text x="418.1" y="383.7">3</text>
<text x="418.1" y="387.8">4</text>
<text x="455.8" y="384.4">DEPARTMENT:</text>
<text x="455.8" y="392">COMPANY:</text>
<text x="457.6" y="405.2">DESIGNER:</text>
<text x="500.8" y="405.2">Last Saved Date:</text>
<text x="523.6" y="405.2">2018-04-28</text>
<text x="547.8" y="405.2">SHEET:</text>
<text x="565.6" y="405">OF</text>
</g>
<g font-size="2.2">
<text x="131" y="75.9">J100</text>
<text x="136" y="78.4">+</text>
<text x="523.8" y="82.4">NF</text>
<text x="125.9" y="89.9">EM4013BC-44SMT</text>
</g>
<g font-size="2">
<text x="477.1" y="308.5" transform="rotate(-90 477.1 308.5)">D102</text>
<text x="483.9" y="307.6" transform="rotate(-90 483.9 307.6)">D103</text>
<text x="491.4" y="307.9" transform="rotate(-90 491.4 307.9)">D104</text>
<text x="498.2" y="307.7" transform="rotate(-90 498.2 307.7)">D105</text>
<text x="505.1" y="307.6" transform="rotate(-90 505.1 307.6)">D106</text>
</g>
</svg>
